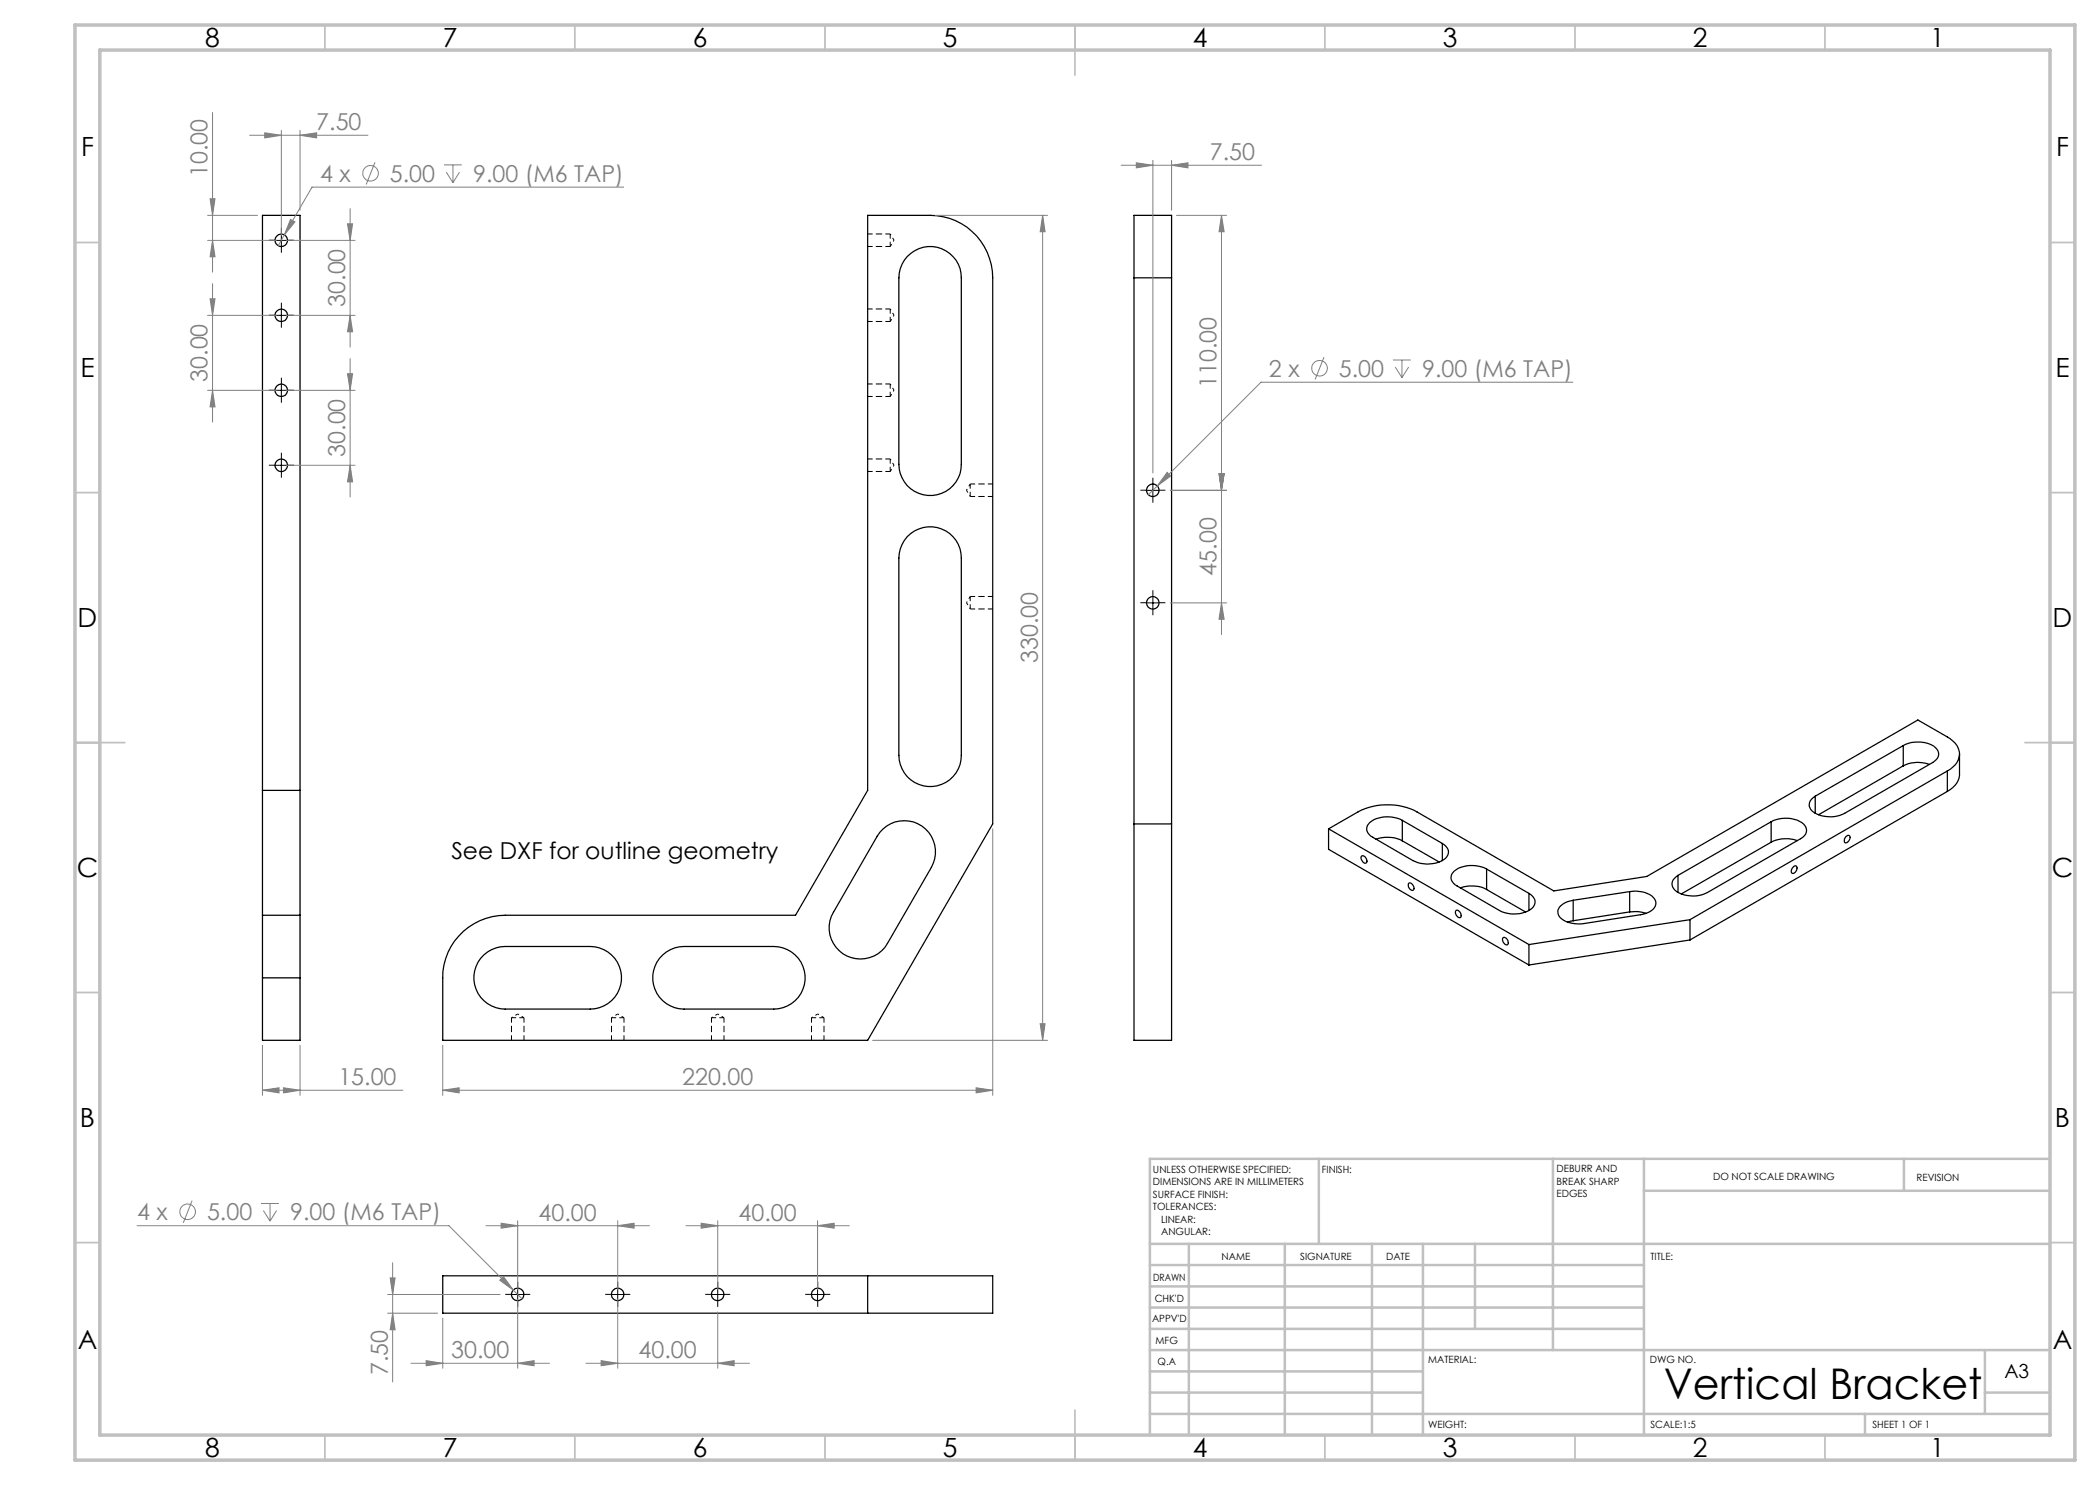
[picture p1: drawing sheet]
<svg xmlns="http://www.w3.org/2000/svg" width="420mm" height="297mm" viewBox="0 0 420 297" stroke-linecap="round" stroke-linejoin="round" font-family="sans-serif">
<g fill="none" stroke="#000" stroke-width=".25">
<path d="M173.5 43.1h12.5a12.5 12.5 0 0 1 12.5 12.5v109.2l-25 43.3h-85v-12.5a12.5 12.5 0 0 1 12.5-12.5h58.1l14.4-25zM181.4 51.3a6.2 6.2 0 0 1 6.9-1.6 6.2 6.2 0 0 1 4 5.9v37.2a6.2 6.2 0 0 1-6.3 6.3 6.2 6.2 0 0 1-6.2-6.3v-37.2a6.3 6.3 0 0 1 1.6-4.3zM226.8 55.6v-12.5h7.5v12.5M226.8 55.6v152.5h7.5v-152.5M226.8 55.6h7.5M181.4 107.3a6.3 6.3 0 0 1 6.9-1.5 6.3 6.3 0 0 1 4 5.8v39.5a6.2 6.2 0 0 1-6.3 6.2 6.2 6.2 0 0 1-6.2-6.2v-39.5a6.5 6.5 0 0 1 1.6-4.3zM52.5 158.1h7.5M363 159.2v3.5M380.6 149.1a6.1 6.1 0 0 1 6.5 .4 1.71 1.71 0 0 1-.6 3l-17.6 10.2a6.1 6.1 0 0 1-6.7-.8 1.8 1.8 0 0 1 .8-2.7M380.6 149.1l-17.6 10.1M380.6 149.1v4.1M380.6 153.2l-16.9 9.7"/>
<path d="M385.9 152.9a6.4 6.4 0 0 0-5.3 .3M389.5 154.2a3.7 3.7 0 0 0 2.3-4.1 4.5 4.5 0 0 0-2.3-2.7l-5.9-3.4-54.2 31.3-18.6 2.9-27.4-15.8a12.9 12.9 0 0 0-11.8 0l-5.9 3.4M389.5 154.2l-51.5 29.7M389.5 154.2v4.1M389.5 158.3l-51.5 29.7M391.9 150.8v4.1a4 4 0 0 1-2.4 3.4M176.6 165.8a6.2 6.2 0 0 1 8.1-.3 6.2 6.2 0 0 1 1.6 8l-8.8 15.2a6.2 6.2 0 0 1-8.5 2.3 6.2 6.2 0 0 1-2.3-8.5l8.7-15.3zM226.8 164.8h7.5M265.7 165.8l40.1 23.1M265.7 165.8v4.1l40.1 23.1M272.3 171.3a.87 .87 0 0 1 .9 .2 .87 .87 0 0 1 .2 .9l-.1 .2a.96 .96 0 0 1-1-1.3zM275.2 167.8a6.7 6.7 0 0 1 5.3 .4"/>
<path d="M280.5 164.1a6.2 6.2 0 0 0-6.5 .4 1.7 1.7 0 0 0 .6 3l8 4.6a6.1 6.1 0 0 0 6.7-.7 1.75 1.75 0 0 0-.8-2.7M280.5 164.1l8 4.6M280.5 164.1v4.1M280.5 168.2l7.3 4.2M281.7 176.7a.75 .75 0 0 1 1.1 .7 .45 .45 0 0 1-.3 .7 1.08 1.08 0 0 1-.8-1.4zM288.5 168.7v3.4M292.1 177.6a6.7 6.7 0 0 1 5.2 .3M297.3 173.8a6.2 6.2 0 0 0-6.5 .4 1.7 1.7 0 0 0 .6 3l8.5 4.9a6.1 6.1 0 0 0 6.8-.7 1.75 1.75 0 0 0-.9-2.7M297.3 173.8l8.5 4.9M297.3 173.8v4.1M297.3 177.9l7.9 4.5M305.8 178.7v3.4"/>
<path d="M325.9 178.3a5.1 5.1 0 0 1 5 1.5 1.83 1.83 0 0 1-1.2 2.7l-1.6 .4-11.3 1.8a5.3 5.3 0 0 1-5-1.5 1.9 1.9 0 0 1 1.2-2.7l1.6-.4M325.9 178.3l-11.3 1.8M325.9 178.3v4.1M335.6 175.1v3.4M354.2 164.4a5.9 5.9 0 0 1 6.8 .7 1.72 1.72 0 0 1-.9 2.6l-18.6 10.8a6.3 6.3 0 0 1-6.5-.4 1.64 1.64 0 0 1 .2-2.7l.4-.3M354.2 164.4l-18.6 10.7M354.2 164.4v4M354.2 168.4l-17.9 10.4M358.6 173.5a.49 .49 0 0 1 .7-.3 .99 .99 0 0 1-.9 1.5l-.2-.5zM359.4 168.1a6.6 6.6 0 0 0-5.2 .3M369.2 167.3a.47 .47 0 0 1 .8 0 1.06 1.06 0 0 1-1 1.3l-.1-.2v-.4zM52.5 183.1v12.5"/>
<path d="M52.5 183.1v-140h7.5v140M52.5 195.6v12.5h7.5v-12.5M52.5 183.1h7.5M52.5 195.6h7.5M60 183.1v12.5M96.8 191a6.4 6.4 0 0 1 4.2-1.7h17a6.3 6.3 0 0 1 6.3 6.3 6.3 6.3 0 0 1-6.3 6.2h-17a6.3 6.3 0 0 1-5.8-3.9 6.3 6.3 0 0 1 1.6-6.9zM132.5 191a6.4 6.4 0 0 1 4.3-1.7h18a6.3 6.3 0 0 1 6.2 6.3 6.3 6.3 0 0 1-6.2 6.2h-18a6.3 6.3 0 0 1-5.8-3.9 6.3 6.3 0 0 1 1.5-6.9zM291.1 182.2a.86 .86 0 0 1 1 .2 .86 .86 0 0 1 .1 .9 .55 .55 0 0 1-.6 .2 .55 .55 0 0 1-.3-.4l-.2-.5zM300.7 187.5a.91 .91 0 0 1 .8 .5 .91 .91 0 0 1-.1 1 1 1 0 0 1-.7-1.5zM305.8 188.9v4.1M314.6 184.1l-1.1 .3M314.6 180.1v4"/>
<path d="M325.9 182.4l1.9-.1 1.4 .4M325.9 182.4l-11.3 1.7M338 183.9l-32.2 5M338 183.9v4.1M338 188l-32.2 5M88.5 255.2h110v7.4h-110zM173.5 255.2v7.4"/>
<circle cx="56.3" cy="48.1" r="1.24"/>
<circle cx="56.3" cy="78.1" r="1.24"/>
<circle cx="56.3" cy="63.1" r="1.24"/>
<circle cx="56.3" cy="93.1" r="1.25"/>
<circle cx="230.6" cy="98.1" r="1.26"/>
<circle cx="230.6" cy="120.6" r="1.26"/>
<circle cx="103.5" cy="258.9" r="1.25"/>
<circle cx="123.5" cy="258.9" r="1.25"/>
<circle cx="143.5" cy="258.9" r="1.25"/>
<circle cx="163.5" cy="258.9" r="1.25"/>
</g>
<g fill="none" stroke="#000" stroke-width=".2" stroke-dasharray="1.3 .6" stroke-dashoffset=".3" stroke-linecap="butt">
<path d="M173.5 49.3h4.5M178 49.3v-2.5M178 46.8h-4.5M173.5 79.3h4.5M173.5 64.3h4.5M178 79.3v-2.5M178 64.3v-2.5M178 76.8h-4.5M178 61.8h-4.5M173.5 94.3h4.5M178 94.3v-2.5M178 91.8h-4.5"/>
<path d="M194 96.8v2.5M194 99.3h4.5M198.5 96.8h-4.5M194 119.3v2.5M198.5 119.3h-4.5M194 121.8h4.5M102.3 203.5v4.5M104.8 203.5h-2.5M104.8 208v-4.5M122.3 203.5v4.5M124.8 203.5h-2.5M124.8 208v-4.5"/>
<path d="M142.3 203.5v4.5M144.8 203.5h-2.5M144.8 208v-4.5M162.3 203.5v4.5M164.8 203.5h-2.5M164.8 208v-4.5"/>
</g>
<g fill="none" stroke="#000" stroke-width=".2" stroke-dasharray="1.3 .6" stroke-dashoffset=".7" stroke-linecap="butt">
<path d="M178 49.3l.8-1.3M178.8 48l-.8-1.2M178 64.3l.8-1.3M178 79.3l.8-1.3M178.8 63l-.8-1.2M178.8 78l-.8-1.2M178 94.3l.8-1.3M178.8 93l-.8-1.2M193.3 98l.7 1.3M194 96.8l-.7 1.2M194 119.3l-.7 1.2M193.3 120.5l.7 1.3"/>
<path d="M103.5 202.8l-1.2 .7M104.8 203.5l-1.3-.7M123.5 202.8l-1.2 .7M124.8 203.5l-1.3-.7M143.5 202.8l-1.2 .7M144.8 203.5l-1.3-.7M163.5 202.8l-1.2 .7M164.8 203.5l-1.3-.7"/>
</g>
<g fill="none" stroke="#808080" stroke-width=".2">
<path d="M42 39.8h1l-.5 3.3zM42.5 22.5v31.9M49.9 27.1h23.7M53 26.6l3.3 .5-3.3 .5zM56.3 26.1v21M60 27.1l3.3-.5v1zM60 26.1v15.9M75 32.5l-1.8 4.4M88.8 33h3.6M89.3 34.4l1.3 2.1M90.6 33v3.5M91.9 34.4l-1.3 2.1"/>
<path d="M124.7 37.4h-62.3l-5.5 9.6M224.2 33.1h28.1M227.3 32.6l3.3 .5-3.3 .5zM230.6 32.1v62.5M234.3 33.1l3.3-.5v1zM234.3 32.1v9.9M41.5 48.1h13.7M41.5 43.1h10M42 59.8h1l-.5 3.3zM42.5 48.1l.5 3.3h-1zM42.5 56.7v27.7M56.9 47l-1.3 2.1"/>
<path d="M57.3 48.1h13.7M58.1 43.9l.9 .5-2.1 2.6zM69.5 44.8h1l-.5 3.3zM70 41.7v27.7M187 43.1h22.5M208.5 43.1l.5 3.3h-1zM208.5 43.1v165M235.3 43.1h10M244.3 43.1l.5 3.3h-1zM244.3 43.1v83.8M41.5 63.1h13.7M41.5 78.1h13.7"/>
<path d="M42.5 78.1l.5 3.3h-1zM57.3 63.1h13.7M57.3 78.1h13.7M69.5 74.8h1l-.5 3.3zM70 63.1l.5 3.3h-1zM70 71.7v27.7M264.8 71.4l-1.8 4.5M278.6 72h3.6M279 73.4l1.4 2.1M280.4 72v3.5M281.7 73.4l-1.3 2.1M314.6 76.4h-62.4l-20.7 20.8"/>
<path d="M57.3 93.1h13.7M70 93.1l.5 3.3h-1zM231.5 97.2l-1.8 1.8M233.4 94.5l.7 .7-2.6 2zM234.1 98.1h11.2M243.8 94.8h1l-.5 3.3zM234.1 120.6h11.2M244.3 120.6l.5 3.3h-1zM198.5 165.8v53.3M52.5 218l3.3-.4v1zM52.5 209.1v10M52.5 218h28.1"/>
<path d="M56.7 217.6l3.3 .4-3.3 .6zM60 209.1v10M88.5 218l3.3-.4v1zM88.5 218h110M88.5 209.1v10M174.5 208.1h35M195.2 217.6l3.3 .4-3.3 .6zM208 204.7h1l-.5 3.4zM27.4 245.1h62.4l14.6 14.7M38.4 240.1l-1.7 4.5M52.2 240.7h3.6M52.7 242.1l1.3 2.1"/>
<path d="M54 240.7v3.5M55.3 242.1l-1.3 2.1M77.5 258.9h22.5M78 255.6h1l-.5 3.3zM78.5 252.6v23.8M97.2 245.1h32.7M99.9 256l.8-.7 2 2.7zM100.2 244.6l3.3 .5-3.3 .5zM103.5 244.2v13.7M103.5 259.9v13.7M123.5 245.1l3.3-.5v1zM123.5 244.2v13.7"/>
<path d="M123.5 259.9v13.7M137.2 245.1h32.7M140.2 244.6l3.3 .5-3.3 .5zM143.5 244.2v13.7M163.5 245.1l3.3-.5v1zM163.5 244.2v13.7M77.5 262.6h10M78.5 262.6l.5 3.4h-1zM82.2 272.7h27.7M85.2 272.1l3.3 .6-3.3 .5zM88.5 263.6v10M103.5 272.7l3.3-.6v1.1z"/>
<path d="M117.2 272.7h32.7M120.2 272.1l3.3 .6-3.3 .5zM143.5 272.7l3.3-.6v1.1zM143.5 262.4v11.2"/>
<circle cx="74.1" cy="34.7" r="1.55"/>
<circle cx="263.9" cy="73.6" r="1.55"/>
<circle cx="37.5" cy="242.3" r="1.55"/>
</g>
<g fill="none" stroke="#000" stroke-width=".2" stroke-dasharray="15.2 1.3 1.3 1.3" stroke-linecap="butt">
<path d="M55 48h-1.2M56.3 46.8v-1.3M56.3 49.3v1.2M57.5 48h1.3M55 78h-1.2M55 63h-1.2M56.3 76.8v-1.3M56.3 79.3v1.2M56.3 61.8v-1.3M56.3 64.3v1.2M57.5 78h1.3M57.5 63h1.3"/>
<path d="M55 93h-1.2M56.3 91.8v-1.3M56.3 94.3v1.2M57.5 93h1.3M229.3 98h-1.2M230.6 96.8v-1.3M230.6 99.3v1.2M231.8 98h1.3M230.6 119.3v-1.3M229.3 120.5h-1.2M230.6 121.8v1.2M231.8 120.5h1.3"/>
<path d="M102.3 258.9h-1.3M103.5 257.6v-1.2M104.8 258.9h1.2M122.3 258.9h-1.3M123.5 257.6v-1.2M124.8 258.9h1.2M142.3 258.9h-1.3M143.5 257.6v-1.2M144.8 258.9h1.2M162.3 258.9h-1.3M163.5 257.6v-1.2M164.8 258.9h1.2"/>
<path d="M103.5 260.1v1.3M123.5 260.1v1.3M143.5 260.1v1.3M163.5 260.1v1.3"/>
</g>
<g fill="none" stroke="#000" stroke-width=".2">
<path d="M55 48.1h2.5M56.3 46.8v2.5M55 78.1h2.5M55 63.1h2.5M56.3 61.8v2.5M56.3 76.8v2.5M55 93.1h2.5M56.3 91.8v2.5M229.3 98.1h2.5M230.6 96.8v2.5M230.6 119.3v2.5M229.3 120.6h2.5"/>
<path d="M102.3 258.9h2.5M103.5 257.6v2.5M122.3 258.9h2.5M123.5 257.6v2.5M142.3 258.9h2.5M143.5 257.6v2.5M162.3 258.9h2.5M163.5 257.6v2.5"/>
</g>
<g fill="none" stroke="#c0c0c0" stroke-width=".35">
<path d="M65 5v5M115 5v5M165 5v5M215 5v10M265 5v5M315 5v5M365 5v5M15 48.5h5M410 48.5h5M15 98.5h5M410 98.5h5M15 148.5h10"/>
<path d="M405 148.5h10M15 198.5h5M410 198.5h5M15 248.5h5M410 248.5h5M65 287v5M115 287v5M165 287v5M215 282v10M265 287v5M315 287v5M365 287v5"/>
</g>
<g fill="none" stroke="#c0c0c0" stroke-width=".5">
<path d="M263.8 231.8v17M310.6 231.8v38.2M328.8 231.8v55.2M328.8 238.2h81.2M380.8 231.8v6.4M410 231.8h-180v55.2M230 248.8h180M230 257.3h98.8M230 253h98.8M237.8 248.8v38.2M257 248.8v38.2M274.4 248.8v38.2"/>
<path d="M284.6 248.8v38.2M295 248.8v17M230 265.8h98.8M230 261.5h98.8M230 278.5h54.6M230 274.3h54.6M230 270h180M397 278.5h13M397 270v12.8M230 282.8h180M373 282.8v4.2"/>
</g>
<path d="M15 5h400v287h-400zM20 10h390v277h-390z" fill="none" stroke="#c0c0c0" stroke-width=".7"/>
<g fill="#808080">
<path d="M56.7 217.6l3.3 .4-3.3 .6zM52.5 218l3.3-.4v1z"/>
<path d="M58.1 43.9l-1.2 3.1 2.1-2.6zM99.9 256l2.8 2-2-2.7zM85.2 272.1l3.3 .6-3.3 .5zM103.5 272.7l3.3-.6v1.1zM100.2 244.6l3.3 .5-3.3 .5zM123.5 245.1l3.3-.5v1zM120.2 272.1l3.3 .6-3.3 .5zM143.5 272.7l3.3-.6v1.1zM140.2 244.6l3.3 .5-3.3 .5zM163.5 245.1l3.3-.5v1zM233.4 94.5l-1.9 2.7 2.6-2z"/>
<path d="M227.3 32.6l3.3 .5-3.3 .5zM234.3 33.1l3.3-.5v1z"/>
<path d="M60 27.1l3.3-.5v1zM53 26.6l3.3 .5-3.3 .5z"/>
<path d="M42.5 48.1l.5 3.3h-1zM42 39.8h1l-.5 3.3zM70 63.1l.5 3.3h-1zM69.5 44.8h1l-.5 3.3zM42.5 78.1l.5 3.3h-1zM42 59.8h1l-.5 3.3zM70 93.1l.5 3.3h-1zM69.5 74.8h1l-.5 3.3zM78.5 262.6l.5 3.4h-1zM78 255.6h1l-.5 3.3z"/>
<path d="M208 204.7h1l-.5 3.4zM208.5 43.1l.5 3.3h-1z"/>
<path d="M244.3 43.1l.5 3.3h-1zM243.8 94.8h1l-.5 3.3zM243.8 94.8h1l-.5 3.3zM244.3 120.6l.5 3.3h-1z"/>
<path d="M88.5 218l3.3-.4v1zM195.2 217.6l3.3 .4-3.3 .6z"/>
</g>
<text font-size="8.5" x="332.8" y="279.7">Vertical Bracket</text>
<g font-size="5.3">
<text x="41" y="9.5">8</text>
<text x="88.5" y="9.5">7</text>
<text x="138.5" y="9.5">6</text>
<text x="188.5" y="9.5">5</text>
<text x="238.5" y="9.5">4</text>
<text x="288.5" y="9.5">3</text>
<text x="338.5" y="9.5">2</text>
<text x="386" y="9.5">1</text>
<text x="16.2" y="31.2">F</text>
<text x="411.2" y="31.2">F</text>
<text x="16.1" y="75.5">E</text>
<text x="411.1" y="75.5">E</text>
<text x="15.5" y="125.5">D</text>
<text x="410.5" y="125.5">D</text>
<text x="15.4" y="175.5">C</text>
<text x="410.4" y="175.5">C</text>
<text x="16" y="225.5">B</text>
<text x="411" y="225.5">B</text>
<text x="15.5" y="269.7">A</text>
<text x="410.5" y="269.7">A</text>
<text x="41" y="291.5">8</text>
<text x="88.5" y="291.5">7</text>
<text x="138.5" y="291.5">6</text>
<text x="188.5" y="291.5">5</text>
<text x="238.5" y="291.5">4</text>
<text x="288.5" y="291.5">3</text>
<text x="338.5" y="291.5">2</text>
<text x="386" y="291.5">1</text>
</g>
<g font-size="4.7" fill="#808080">
<text x="63.3" y="26">7.50</text>
<text x="41.5" y="35.4" transform="rotate(-90 41.5 35.4)">10.00</text>
<text x="242" y="32">7.50</text>
<text x="64" y="36.4">4 x</text>
<text x="78" y="36.4">5.00</text>
<text x="94.6" y="36.4">9.00 (M6 TAP)</text>
<text x="69" y="61.4" transform="rotate(-90 69 61.4)">30.00</text>
<text x="41.5" y="76.4" transform="rotate(-90 41.5 76.4)">30.00</text>
<text x="243.3" y="77.7" transform="rotate(-90 243.3 77.7)">110.00</text>
<text x="253.8" y="75.3">2 x</text>
<text x="267.8" y="75.3">5.00</text>
<text x="284.4" y="75.3">9.00 (M6 TAP)</text>
<text x="69" y="91.4" transform="rotate(-90 69 91.4)">30.00</text>
<text x="243.3" y="115.1" transform="rotate(-90 243.3 115.1)">45.00</text>
<text x="207.5" y="132.7" transform="rotate(-90 207.5 132.7)">330.00</text>
<text x="67.7" y="217">15.00</text>
<text x="136.4" y="217">220.00</text>
<text x="27.4" y="244">4 x</text>
<text x="41.4" y="244">5.00</text>
<text x="58" y="244">9.00 (M6 TAP)</text>
<text x="107.7" y="244.1">40.00</text>
<text x="147.7" y="244.1">40.00</text>
<text x="77.5" y="275.1" transform="rotate(-90 77.5 275.1)">7.50</text>
<text x="90.2" y="271.6">30.00</text>
<text x="127.7" y="271.6">40.00</text>
</g>
<text font-size="4.7" x="90.3" y="171.7">See DXF for outline geometry</text>
<text font-size="3.9" x="400.9" y="275.5">A3</text>
<g font-size="2">
<text x="230.6" y="234.6">UNLESS OTHERWISE SPECIFIED:</text>
<text x="230.6" y="237.1">DIMENSIONS ARE IN MILLIMETERS</text>
<text x="230.6" y="239.6">SURFACE FINISH:</text>
<text x="264.4" y="234.6">FINISH:</text>
<text x="311.3" y="234.5">DEBURR AND</text>
<text x="311.3" y="237">BREAK SHARP</text>
<text x="311.3" y="239.5">EDGES</text>
<text x="342.6" y="236">DO NOT SCALE DRAWING</text>
<text x="383.3" y="236.2">REVISION</text>
<text x="230.6" y="242.1">TOLERANCES:</text>
<text x="232.2" y="244.6">LINEAR:</text>
<text x="232.2" y="247.1">ANGULAR:</text>
<text x="244.3" y="252">NAME</text>
<text x="260" y="251.9">SIGNATURE</text>
<text x="277.2" y="251.9">DATE</text>
<text x="330.1" y="251.9">TITLE:</text>
<text x="230.6" y="256.1">DRAWN</text>
<text x="230.9" y="260.3">CHK'D</text>
<text x="230.4" y="264.4">APPV'D</text>
<text x="231.1" y="268.8">MFG</text>
<text x="231.5" y="273">Q.A</text>
<text x="285.6" y="272.5">MATERIAL:</text>
<text x="330" y="272.5">DWG NO.</text>
<text x="285.6" y="285.5">WEIGHT:</text>
<text x="330.1" y="285.6">SCALE:1:5</text>
<text x="374.5" y="285.6">SHEET 1 OF 1</text>
</g>
</svg>
